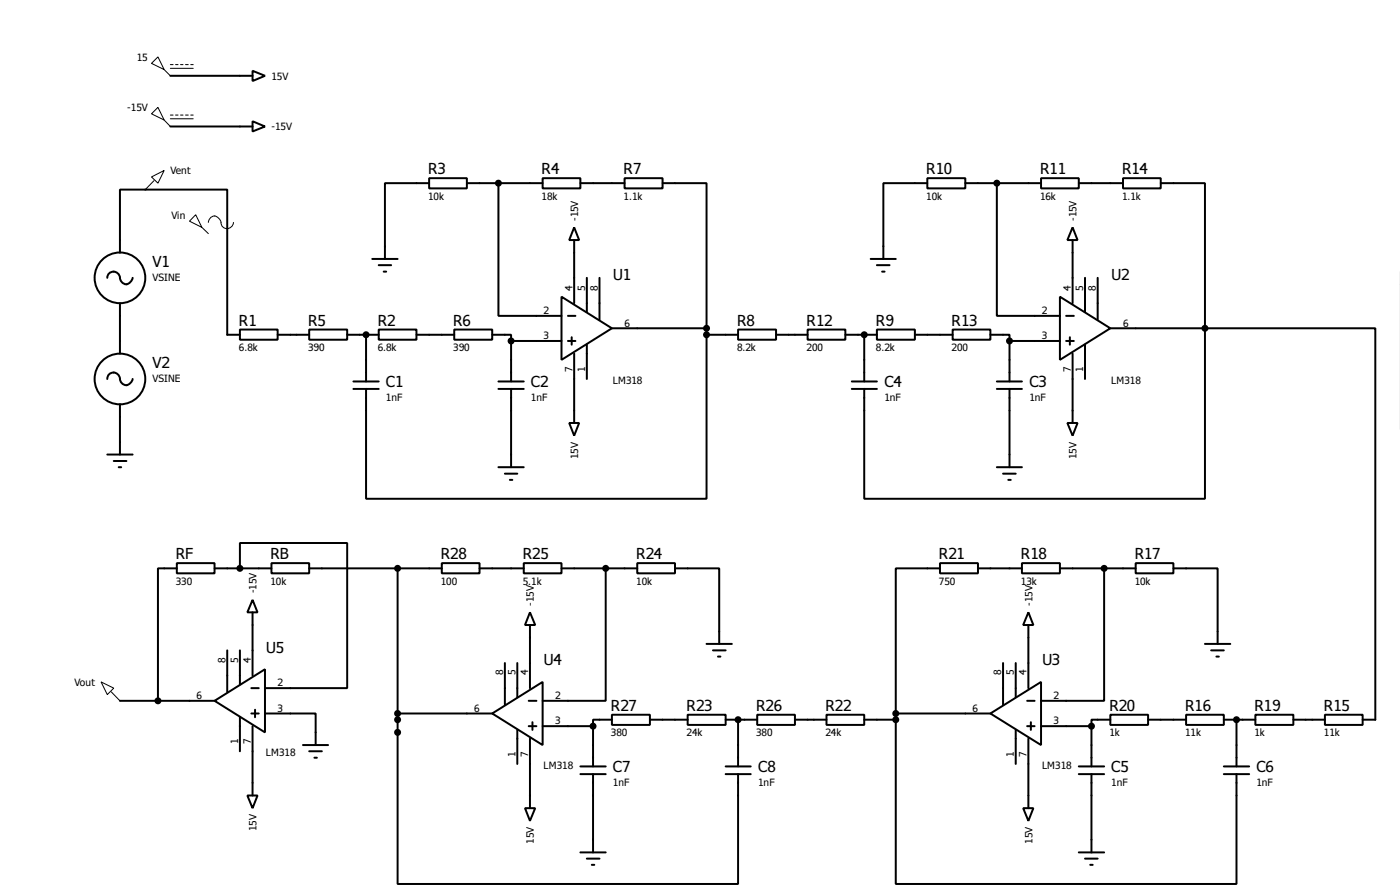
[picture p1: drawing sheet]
<svg xmlns="http://www.w3.org/2000/svg" width="282mm" height="180mm" viewBox="0 0 282 180" stroke-linecap="round" stroke-linejoin="round" font-family="sans-serif">
<g fill="none" stroke="#000" stroke-width=".4">
<path d="M34.3 15.3h16.6M50.9 14.3l2.5 1-2.5 1zM34.3 25.5h16.6M50.9 24.4l2.5 1.1-2.5 1zM86.4 35.9h7.6v2h-7.6zM86.4 36.9h-8.9v15.2M94 36.9h15.3M100.4 36.9v26.7h12.7M109.3 35.9h7.6v2h-7.6zM116.9 36.9h8.9M125.8 35.9h7.6v2h-7.6zM133.4 36.9h8.9v29.2"/>
<path d="M186.7 35.9h7.7v2h-7.7zM186.7 36.9h-8.8v15.2M194.4 36.9h15.2M200.7 36.9v26.7h12.7M209.6 35.9h7.6v2h-7.6zM217.2 36.9h8.9M226.1 35.9h7.6v2h-7.6zM233.7 36.9h8.9v29.2M21.6 55.9a1.32 1.32 0 0 1 1.5-1.2 1.32 1.32 0 0 1 1.1 1.5 1.23 1.23 0 0 0 1.2 1 1.23 1.23 0 0 0 1.2-1l.1-.3M24.2 50.9v-12.7h21.6v29.2h2.5M75 52.1h5.1M76.3 53.4h2.5"/>
<path d="M77.3 54.7h.5M113.1 59.7l10.1 6.4-10.1 6.3zM115.6 45.8l1 2.5h-2zM115.6 48.3v12.7M118.2 55.9v6.9M120.7 55.9v8.4M175.3 52.1h5.1M176.6 53.4h2.5M177.6 54.7h.5M213.4 59.7l10.2 6.4-10.2 6.3zM216 45.8l1 2.5h-2.1zM216 48.3v12.7"/>
<path d="M218.5 55.9v6.9M221 55.9v8.4M21.6 76.3a1.32 1.32 0 0 1 1.5-1.3 1.32 1.32 0 0 1 1.1 1.6 1.27 1.27 0 0 0 1.4 .9 1.27 1.27 0 0 0 1.1-1.2M24.2 61v10.2M48.3 66.3h7.6v2.1h-7.6zM55.9 67.4h6.4M62.3 66.3h7.6v2.1h-7.6zM69.9 67.4h6.4M71.2 78.3h5.1M71.2 76.8h5.1M73.7 67.4v9.4M76.3 66.3h7.6v2.1h-7.6z"/>
<path d="M83.9 67.4h7.6M91.5 66.3h7.6v2.1h-7.6zM99.1 67.4h3.8v1.2M100.4 78.3h5.1M100.4 76.8h5.1M102.9 68.6v8.2M102.9 78.3v15.7M102.9 68.6h10.2M114.4 68.6h1.5M114.4 63.6h1.5M115.1 67.9v1.5M115.6 71.2v13.9"/>
<path d="M118.2 69.4v6.9M123.2 66.1h19.1M142.3 67.4v33h-68.6v-22.1M142.3 67.4h6.3M142.3 66.1v1.3M148.6 66.3h7.7v2.1h-7.7zM156.3 67.4h6.3M162.6 66.3h7.6v2.1h-7.6zM170.2 67.4h6.4M171.5 78.3h5.1M171.5 76.8h5.1M174 67.4v9.4"/>
<path d="M176.6 66.3h7.6v2.1h-7.6zM184.2 67.4h7.6M191.8 66.3h7.6v2.1h-7.6zM199.4 67.4h3.9v1.2M200.7 78.3h5.1M200.7 76.8h5.1M203.3 68.6h10.1M203.3 68.6v8.2M203.3 78.3v15.7M214.7 68.6h1.5M214.7 63.6h1.5M215.4 67.9v1.5"/>
<path d="M216 71.2v13.9M218.5 69.4v6.9M223.6 66.1h19M242.6 66.1v34.3h-68.6v-22.1M242.6 66.1h34.3v78.7h-2.5M21.6 91.5h5.1M22.9 92.8h2.6M23.9 94h.5M24.2 81.3v10.2M100.4 94h5.1M101.7 95.3h2.5M102.7 96.6h.5"/>
<path d="M114.6 85.1h2l-1 2.6zM200.7 94h5.1M202 95.3h2.5M203 96.6h.5M214.9 85.1h2.1l-1 2.6zM35.6 113.3h7.6v2.1h-7.6zM35.6 114.4h-3.8v26.6M43.2 114.4h11.5M48.3 114.4v-5.1h21.6v29.2h-16.5M54.7 113.3h7.6v2.1h-7.6zM62.3 114.4h26.7M80.1 114.4v63.5h68.5v-22.1"/>
<path d="M89 113.3h7.6v2.1h-7.6zM96.6 114.4h8.9M105.5 113.3h7.6v2.1h-7.6zM113.1 114.4h15.2M122 114.4v26.6h-12.7M128.3 113.3h7.6v2.1h-7.6zM135.9 114.4h8.9v15.2M189.3 113.3h7.6v2.1h-7.6zM189.3 114.4h-8.9v29.2M196.9 114.4h8.9M205.8 113.3h7.6v2.1h-7.6zM213.4 114.4h15.3"/>
<path d="M222.3 114.4v26.6h-12.7M228.7 113.3h7.6v2.1h-7.6zM236.3 114.4h8.9v15.2M45.8 130.9v8.3M48.3 130.9v6.8M50.6 138.5h1.5M50.9 120.7l1 2.5h-2.1zM50.9 123.2v12.7M101.7 133.4v8.4M104.2 133.4v6.9M106.7 123.2l1.1 2.6h-2.1zM106.7 125.8v12.7"/>
<path d="M142.3 129.6h5.1M143.6 130.9h2.5M144.6 132.1h.5M202 133.4v8.4M204.5 133.4v6.9M207.1 123.2l1 2.6h-2.1zM207.1 125.8v12.7M242.6 129.6h5.1M243.9 130.9h2.5M244.9 132.1h.5M24.2 141h19M43.2 141l10.2-6.3v12.7z"/>
<path d="M48.3 144.3v6.9M50.6 143.6h1.5M50.9 146.1v14M51.4 142.8v1.5M53.4 143.6h10.2v6.3M61 149.9h5.1M62.3 151.2h2.5M63.3 152.5h.5M80.1 143.6h19M99.1 143.6l10.2-6.4v12.7zM104.2 146.9v6.8M106.5 141h1.5"/>
<path d="M106.5 146.1h1.5M106.7 148.6v14M107.2 145.3v1.6M109.3 146.1h10.1M116.9 155.8h5.1M116.9 154.2h5.1M119.4 146.1v8.1M119.4 155.8v15.7M123.2 143.8h7.7v2.1h-7.7zM123.2 144.8h-3.8v1.3M130.9 144.8h7.6M138.5 143.8h7.6v2.1h-7.6z"/>
<path d="M146.1 144.8h6.4M146.1 155.8h5.1M146.1 154.2h5.1M148.6 144.8v9.4M152.5 143.8h7.6v2.1h-7.6zM160.1 144.8h6.3M166.4 143.8h7.6v2.1h-7.6zM174 144.8h6.4M180.4 144.8v33.1h68.6v-22.1M180.4 143.6h19M180.4 143.6v1.2M199.4 143.6l10.2-6.4v12.7z"/>
<path d="M204.5 146.9v6.8M206.8 141h1.5M206.8 146.1h1.5M207.1 148.6v14M207.6 145.3v1.6M209.6 146.1h10.2M217.2 155.8h5.1M217.2 154.2h5.1M219.8 146.1v8.1M219.8 155.8v15.7M223.6 143.8h7.6v2.1h-7.6zM223.6 144.8h-3.8v1.3"/>
<path d="M231.2 144.8h7.6M238.8 143.8h7.6v2.1h-7.6zM246.4 144.8h6.4M246.4 155.8h5.1M246.4 154.2h5.1M249 144.8v9.4M252.8 143.8h7.6v2.1h-7.6zM260.4 144.8h6.4M266.8 143.8h7.6v2.1h-7.6zM49.8 160.1h2.1l-1 2.5zM105.7 162.6h2.1l-1.1 2.6zM116.9 171.5h5.1"/>
<path d="M118.2 172.8h2.5M119.2 174h.5M206 162.6h2.1l-1 2.6zM217.2 171.5h5.1M218.5 172.8h2.5M219.5 174h.5"/>
<circle cx="24.1" cy="55.9" r="5.1"/>
<circle cx="24.1" cy="76.3" r="5.1"/>
</g>
<g fill="#000">
<circle cx="73.7" cy="67.4" r=".2"/>
<circle cx="174" cy="67.4" r=".2"/>
<circle cx="148.6" cy="144.8" r=".2"/>
<circle cx="249" cy="144.8" r=".2"/>
</g>
<g fill="none" stroke="#000" stroke-width=".2">
<path d="M31.8 11.5l1.3 2.5-2.6-1.2zM33.1 14l1.2 1.3M34.3 13h.6M34.3 13.8h4.6M35.4 13h.5M36.4 13h.5M37.4 13h.5M38.4 13h.5M30.5 22.9l1.3-1.3 1.3 2.6zM30.5 35.6l2.6-1.3-1.3 2.6zM31 36.4l-1.7 1.8M33.1 24.2l1.2 1.3"/>
<path d="M34.3 23.2h.6M34.3 23.9h4.6M35.4 23.2h.5M36.4 23.2h.5M37.4 23.2h.5M38.4 23.2h.5M39.4 43.2l1.3 2.6-2.5-1.3zM40.7 45.8l1.3 1.2M42 44.8a1.25 1.25 0 0 1 1-1.3 1.25 1.25 0 0 1 1.4 .9 1.35 1.35 0 0 0 1.7 1.5 1.33 1.33 0 0 0 .9-1.1M20.4 137.2l2.5 1.3-1.3 1.3zM22.4 139.2l1.8 1.8"/>
</g>
<g fill="#000" stroke="#000" stroke-width=".4">
<circle cx="100.3" cy="36.9" r=".5"/>
<circle cx="200.7" cy="36.9" r=".5"/>
<circle cx="73.7" cy="67.4" r=".5"/>
<circle cx="102.9" cy="68.6" r=".5"/>
<circle cx="142.2" cy="66.1" r=".5"/>
<circle cx="142.2" cy="67.4" r=".5"/>
<circle cx="174" cy="67.4" r=".5"/>
<circle cx="203.2" cy="68.6" r=".5"/>
<circle cx="242.6" cy="66.1" r=".5"/>
<circle cx="48.3" cy="114.4" r=".5"/>
<circle cx="80" cy="114.4" r=".5"/>
<circle cx="121.9" cy="114.4" r=".5"/>
<circle cx="222.3" cy="114.4" r=".5"/>
<circle cx="31.8" cy="141" r=".5"/>
<circle cx="80" cy="143.6" r=".5"/>
<circle cx="80" cy="147.4" r=".5"/>
<circle cx="80" cy="144.8" r=".5"/>
<circle cx="119.4" cy="146.1" r=".5"/>
<circle cx="148.6" cy="144.8" r=".5"/>
<circle cx="180.3" cy="144.8" r=".5"/>
<circle cx="180.3" cy="143.6" r=".5"/>
<circle cx="219.7" cy="146.1" r=".5"/>
<circle cx="248.9" cy="144.8" r=".5"/>
</g>
<g font-size="3.7">
<text x="86.2" y="35.1">R3</text>
<text x="109.1" y="35.1">R4</text>
<text x="125.6" y="35.1">R7</text>
<text x="186.5" y="35.1">R10</text>
<text x="209.4" y="35.1">R11</text>
<text x="225.9" y="35.1">R14</text>
<text x="30.7" y="53.7">V1</text>
<text x="123.4" y="56.4">U1</text>
<text x="223.8" y="56.4">U2</text>
<text x="48.1" y="65.5">R1</text>
<text x="62.1" y="65.5">R5</text>
<text x="76.1" y="65.5">R2</text>
<text x="91.3" y="65.5">R6</text>
<text x="148.4" y="65.5">R8</text>
<text x="162.4" y="65.5">R12</text>
<text x="176.4" y="65.5">R9</text>
<text x="191.6" y="65.5">R13</text>
<text x="30.7" y="74">V2</text>
<text x="77.7" y="77.8">C1</text>
<text x="106.9" y="77.8">C2</text>
<text x="178.1" y="77.8">C4</text>
<text x="207.3" y="77.8">C3</text>
<text x="35.4" y="112.5">RF</text>
<text x="54.5" y="112.5">RB</text>
<text x="88.8" y="112.5">R28</text>
<text x="105.3" y="112.5">R25</text>
<text x="128.1" y="112.5">R24</text>
<text x="189.1" y="112.5">R21</text>
<text x="205.6" y="112.5">R18</text>
<text x="228.5" y="112.5">R17</text>
<text x="53.6" y="131.3">U5</text>
<text x="109.5" y="133.9">U4</text>
<text x="209.8" y="133.9">U3</text>
<text x="123" y="143">R27</text>
<text x="138.3" y="143">R23</text>
<text x="152.3" y="143">R26</text>
<text x="166.2" y="143">R22</text>
<text x="223.4" y="143">R20</text>
<text x="238.6" y="143">R16</text>
<text x="252.6" y="143">R19</text>
<text x="266.6" y="143">R15</text>
<text x="123.4" y="155.3">C7</text>
<text x="152.7" y="155.3">C8</text>
<text x="223.8" y="155.3">C5</text>
<text x="253" y="155.3">C6</text>
</g>
<g font-size="2.5">
<text x="27.6" y="12.3">15</text>
<text x="54.7" y="16.1">15V</text>
<text x="25.6" y="22.4">-15V</text>
<text x="54.7" y="26.3">-15V</text>
<text x="34.3" y="35.1">Vent</text>
<text x="86.2" y="40.2">10k</text>
<text x="109.1" y="40.2">18k</text>
<text x="125.6" y="40.2">1.1k</text>
<text x="186.5" y="40.2">10k</text>
<text x="209.4" y="40.2">16k</text>
<text x="225.9" y="40.2">1.1k</text>
<text x="34.5" y="44">Vin</text>
<text x="116.4" y="44.5" transform="rotate(-90 116.4 44.5)">-15V</text>
<text x="216.8" y="44.5" transform="rotate(-90 216.8 44.5)">-15V</text>
<text x="30.7" y="56.5">VSINE</text>
<text x="115.3" y="58.5" transform="rotate(-90 115.3 58.5)">4</text>
<text x="117.8" y="58.5" transform="rotate(-90 117.8 58.5)">5</text>
<text x="120.3" y="58.4" transform="rotate(-90 120.3 58.4)">8</text>
<text x="215.6" y="58.4" transform="rotate(-90 215.6 58.4)">4</text>
<text x="218.1" y="58.5" transform="rotate(-90 218.1 58.5)">5</text>
<text x="220.7" y="58.5" transform="rotate(-90 220.7 58.5)">8</text>
<text x="109.4" y="63.2">2</text>
<text x="125.8" y="65.7">6</text>
<text x="209.8" y="63.2">2</text>
<text x="226.1" y="65.7">6</text>
<text x="48.1" y="70.6">6.8k</text>
<text x="62.1" y="70.6">390</text>
<text x="76.1" y="70.6">6.8k</text>
<text x="91.3" y="70.6">390</text>
<text x="109.4" y="68.3">3</text>
<text x="148.4" y="70.6">8.2k</text>
<text x="162.4" y="70.6">200</text>
<text x="176.4" y="70.6">8.2k</text>
<text x="191.6" y="70.6">200</text>
<text x="209.8" y="68.3">3</text>
<text x="30.7" y="76.8">VSINE</text>
<text x="115.3" y="74.8" transform="rotate(-90 115.3 74.8)">7</text>
<text x="117.8" y="74.8" transform="rotate(-90 117.8 74.8)">1</text>
<text x="123.4" y="77.2">LM318</text>
<text x="215.6" y="74.8" transform="rotate(-90 215.6 74.8)">7</text>
<text x="218.1" y="74.8" transform="rotate(-90 218.1 74.8)">1</text>
<text x="223.8" y="77.2">LM318</text>
<text x="77.7" y="80.6">1nF</text>
<text x="106.9" y="80.6">1nF</text>
<text x="178.1" y="80.6">1nF</text>
<text x="207.3" y="80.6">1nF</text>
<text x="116.4" y="92.4" transform="rotate(-90 116.4 92.4)">15V</text>
<text x="216.8" y="92.4" transform="rotate(-90 216.8 92.4)">15V</text>
<text x="35.4" y="117.6">330</text>
<text x="51.6" y="119.4" transform="rotate(-90 51.6 119.4)">-15V</text>
<text x="54.5" y="117.6">10k</text>
<text x="88.8" y="117.6">100</text>
<text x="105.3" y="117.6">5.1k</text>
<text x="128.1" y="117.6">10k</text>
<text x="189.1" y="117.6">750</text>
<text x="205.6" y="117.6">13k</text>
<text x="228.5" y="117.6">10k</text>
<text x="107.5" y="122" transform="rotate(-90 107.5 122)">-15V</text>
<text x="207.9" y="122" transform="rotate(-90 207.9 122)">-15V</text>
<text x="45.4" y="133.4" transform="rotate(-90 45.4 133.4)">8</text>
<text x="48" y="133.4" transform="rotate(-90 48 133.4)">5</text>
<text x="50.5" y="133.4" transform="rotate(-90 50.5 133.4)">4</text>
<text x="101.3" y="135.9" transform="rotate(-90 101.3 135.9)">8</text>
<text x="103.8" y="135.9" transform="rotate(-90 103.8 135.9)">5</text>
<text x="106.4" y="135.9" transform="rotate(-90 106.4 135.9)">4</text>
<text x="201.6" y="135.9" transform="rotate(-90 201.6 135.9)">8</text>
<text x="204.2" y="135.9" transform="rotate(-90 204.2 135.9)">5</text>
<text x="206.7" y="135.9" transform="rotate(-90 206.7 135.9)">4</text>
<text x="15" y="138">Vout</text>
<text x="39.6" y="140.7">6</text>
<text x="55.9" y="143.2">3</text>
<text x="55.9" y="138.1">2</text>
<text x="95.5" y="143.2">6</text>
<text x="111.8" y="140.7">2</text>
<text x="195.8" y="143.2">6</text>
<text x="212.1" y="140.7">2</text>
<text x="48" y="149.7" transform="rotate(-90 48 149.7)">1</text>
<text x="50.5" y="149.7" transform="rotate(-90 50.5 149.7)">7</text>
<text x="111.8" y="145.8">3</text>
<text x="123" y="148.1">380</text>
<text x="138.3" y="148.1">24k</text>
<text x="152.3" y="148.1">380</text>
<text x="166.2" y="148.1">24k</text>
<text x="212.1" y="145.8">3</text>
<text x="223.4" y="148.1">1k</text>
<text x="238.6" y="148.1">11k</text>
<text x="252.6" y="148.1">1k</text>
<text x="266.6" y="148.1">11k</text>
<text x="53.6" y="152.2">LM318</text>
<text x="103.8" y="152.2" transform="rotate(-90 103.8 152.2)">1</text>
<text x="106.4" y="152.3" transform="rotate(-90 106.4 152.3)">7</text>
<text x="109.5" y="154.7">LM318</text>
<text x="204.2" y="152.3" transform="rotate(-90 204.2 152.3)">1</text>
<text x="206.7" y="152.3" transform="rotate(-90 206.7 152.3)">7</text>
<text x="209.8" y="154.7">LM318</text>
<text x="123.4" y="158.1">1nF</text>
<text x="152.7" y="158.1">1nF</text>
<text x="223.8" y="158.1">1nF</text>
<text x="253" y="158.1">1nF</text>
<text x="51.7" y="167.3" transform="rotate(-90 51.7 167.3)">15V</text>
<text x="107.5" y="169.8" transform="rotate(-90 107.5 169.8)">15V</text>
<text x="207.9" y="169.8" transform="rotate(-90 207.9 169.8)">15V</text>
</g>
</svg>
